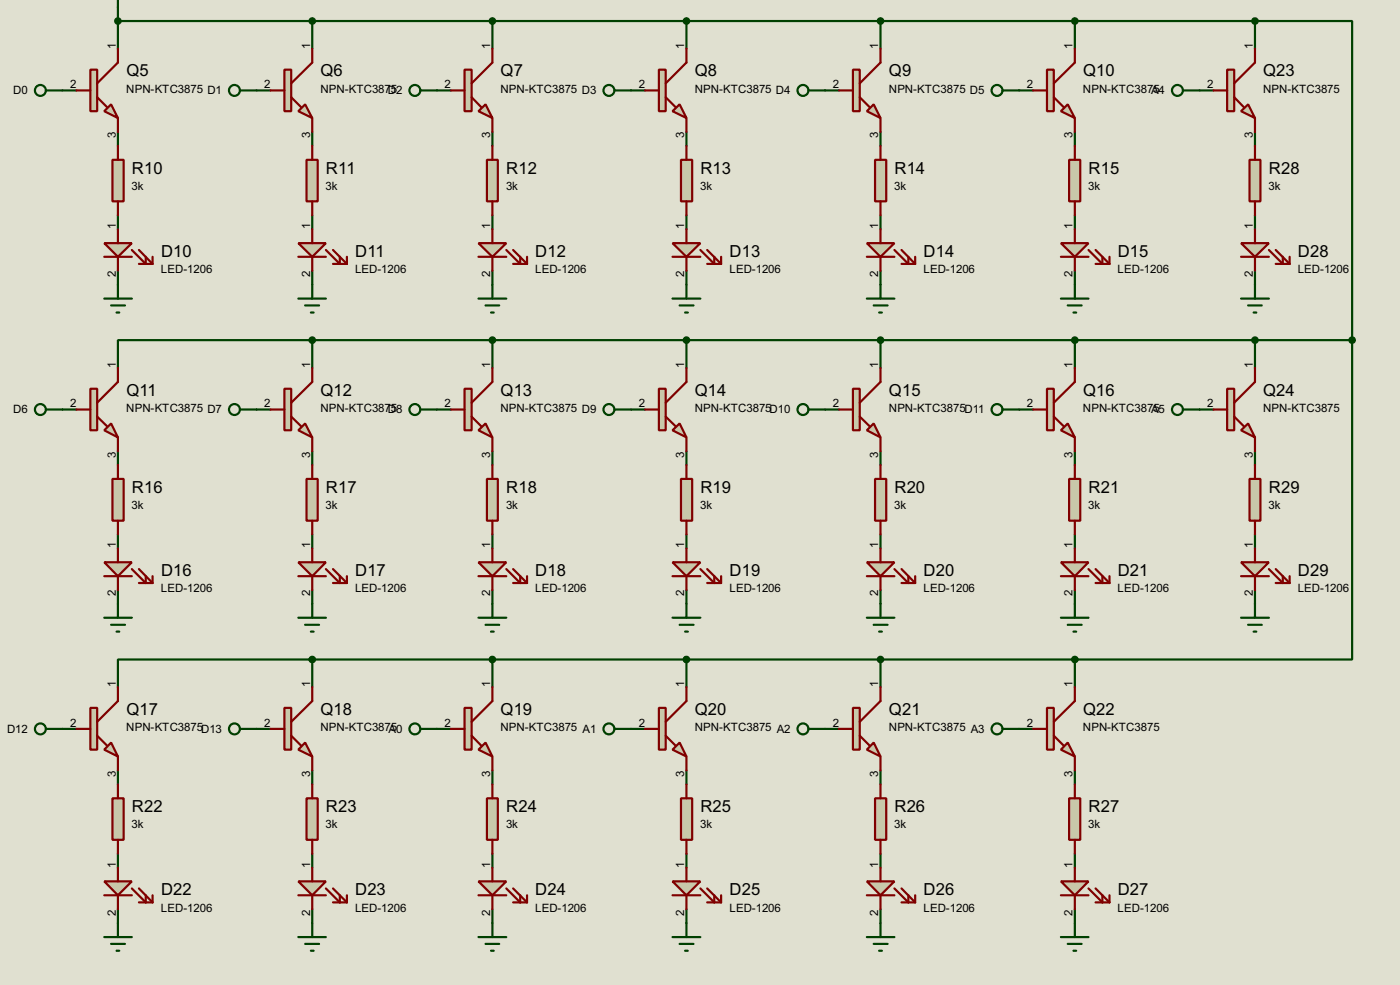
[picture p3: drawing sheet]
<svg xmlns="http://www.w3.org/2000/svg" width="256mm" height="180mm" viewBox="0 0 256 180" stroke-linecap="round" stroke-linejoin="round" font-family="sans-serif">
<path d="M0 0h256.5v180.3h-256.5z" fill="#e0e0d0"/>
<g fill="none" stroke="#004000" stroke-width=".4">
<path d="M11.5 16.6h2.5M21.6 1.3v7.6M21.6 3.9h208.3M47 16.6h2.6M57.2 3.9v5M80.1 16.6h2.5M90.2 3.9v5M115.6 16.6h2.6M125.8 3.9v5M151.2 16.6h2.5M161.3 3.9v5M186.7 16.6h2.6"/>
<path d="M196.9 3.9v5M219.8 16.6h2.5M229.9 3.9h17.8v58.4M229.9 3.9v5M21.6 24.2v2.5M21.6 39.4v2.6M57.2 24.2v2.5M57.2 39.4v2.6M90.2 24.2v2.5M90.2 39.4v2.6M125.8 24.2v2.5M125.8 39.4v2.6"/>
<path d="M161.3 24.2v2.5M161.3 39.4v2.6M196.9 24.2v2.5M196.9 39.4v2.6M229.9 24.2v2.5M229.9 39.4v2.6M21.6 49.6v2.5M57.2 49.6v2.5M90.2 49.6v2.5M125.8 49.6v2.5M161.3 49.6v2.5M196.9 49.6v2.5"/>
<path d="M229.9 49.6v2.5M11.5 75h2.5M47 75h2.6M57.2 62.3h-35.6v5.1M57.2 62.3v5.1M57.2 62.3h190.5M80.1 75h2.5M90.2 62.3v5.1M115.6 75h2.6M125.8 62.3v5.1M151.2 75h2.5M161.3 62.3v5.1"/>
<path d="M186.7 75h2.6M196.9 62.3v5.1M219.8 75h2.5M229.9 62.3v5.1M247.7 62.3v58.4h-50.8M21.6 82.6v2.5M21.6 97.8v2.6M57.2 82.6v2.5M57.2 97.8v2.6M90.2 82.6v2.5M90.2 97.8v2.6M125.8 82.6v2.5"/>
<path d="M125.8 97.8v2.6M161.3 82.6v2.5M161.3 97.8v2.6M196.9 82.6v2.5M196.9 97.8v2.6M229.9 82.6v2.5M229.9 97.8v2.6M21.6 108v2.5M57.2 108v2.5M90.2 108v2.5M125.8 108v2.5M161.3 108v2.5"/>
<path d="M196.9 108v2.5M229.9 108v2.5M11.5 133.4h2.5M47 133.4h2.6M57.2 120.7h-35.6v5.1M57.2 120.7v5.1M57.2 120.7h139.7M80.1 133.4h2.5M90.2 120.7v5.1M115.6 133.4h2.6M125.8 120.7v5.1M151.2 133.4h2.5"/>
<path d="M161.3 120.7v5.1M186.7 133.4h2.6M196.9 120.7v5.1M21.6 141v2.6M21.6 156.3v2.5M57.2 141v2.6M57.2 156.3v2.5M90.2 141v2.6M90.2 156.3v2.5M125.8 141v2.6M125.8 156.3v2.5M161.3 141v2.6"/>
<path d="M161.3 156.3v2.5M196.9 141v2.6M196.9 156.3v2.5M21.6 166.4v2.6M57.2 166.4v2.6M90.2 166.4v2.6M125.8 166.4v2.6M161.3 166.4v2.6M196.9 166.4v2.6"/>
</g>
<path d="M19.1 44.5h5.1l-2.6 2.5z" fill="#c8c8aa" stroke="#800000" stroke-width=".4"/>
<path d="M19.1 47h5.1M21.6 42v2.5M21.6 47v2.6M24.2 45.8l2.5 2.5v-1.3M25.5 45.8l2.5 2.5M25.5 48.3h2.5M28 47v1.3" fill="none" stroke="#800000" stroke-width=".4"/>
<path d="M20.6 29.3h2.1v7.6h-2.1z" fill="#c8c8aa" stroke="#800000" stroke-width=".4"/>
<path d="M21.6 26.7v2.6M21.6 36.9v2.5" fill="none" stroke="#800000" stroke-width=".4"/>
<path d="M19.1 20.4l1.3-1.3 1.2 2.5z" fill="#c8c8aa" stroke="#800000" stroke-width=".4"/>
<path d="M16.6 12.8h1.2v7.6h-1.2z" fill="#c8c8aa" stroke="#800000" stroke-width=".4"/>
<path d="M14 16.6h2.6M17.8 17.8l1.8 1.8M21.6 8.9v2.6l-3.8 3.8M21.6 21.6v2.6" fill="none" stroke="#800000" stroke-width=".4"/>
<g fill="none" stroke="#004000" stroke-width=".4">
<path d="M8.4 16.6h3.1M19.1 54.7h5.1M20.4 55.9h2.5M21.4 57.2h.5M21.6 52.1v2.6"/>
<circle cx="7.4" cy="16.6" r="1"/>
</g>
<path d="M54.7 44.5h5l-2.5 2.5z" fill="#c8c8aa" stroke="#800000" stroke-width=".4"/>
<path d="M54.7 47h5M57.2 42v2.5M57.2 47v2.6M59.7 45.8l2.6 2.5v-1.3M61 45.8l2.6 2.5M61 48.3h2.6M63.6 47v1.3" fill="none" stroke="#800000" stroke-width=".4"/>
<path d="M56.2 29.3h2v7.6h-2z" fill="#c8c8aa" stroke="#800000" stroke-width=".4"/>
<path d="M57.2 26.7v2.6M57.2 36.9v2.5" fill="none" stroke="#800000" stroke-width=".4"/>
<path d="M54.7 20.4l1.2-1.3 1.3 2.5z" fill="#c8c8aa" stroke="#800000" stroke-width=".4"/>
<path d="M52.1 12.8h1.3v7.6h-1.3z" fill="#c8c8aa" stroke="#800000" stroke-width=".4"/>
<path d="M49.6 16.6h2.5M53.4 17.8l1.8 1.8M57.2 8.9v2.6l-3.8 3.8M57.2 21.6v2.6" fill="none" stroke="#800000" stroke-width=".4"/>
<g fill="none" stroke="#004000" stroke-width=".4">
<path d="M44 16.6h3M54.7 54.7h5M55.9 55.9h2.6M57 57.2h.5M57.2 52.1v2.6"/>
<circle cx="42.9" cy="16.6" r="1"/>
</g>
<path d="M87.7 44.5h5.1l-2.6 2.5z" fill="#c8c8aa" stroke="#800000" stroke-width=".4"/>
<path d="M87.7 47h5.1M90.2 42v2.5M90.2 47v2.6M92.8 45.8l2.5 2.5v-1.3M94 45.8l2.6 2.5M94 48.3h2.6M96.6 47v1.3" fill="none" stroke="#800000" stroke-width=".4"/>
<path d="M89.2 29.3h2v7.6h-2z" fill="#c8c8aa" stroke="#800000" stroke-width=".4"/>
<path d="M90.2 26.7v2.6M90.2 36.9v2.5" fill="none" stroke="#800000" stroke-width=".4"/>
<path d="M87.7 20.4l1.3-1.3 1.2 2.5z" fill="#c8c8aa" stroke="#800000" stroke-width=".4"/>
<path d="M85.1 12.8h1.3v7.6h-1.3z" fill="#c8c8aa" stroke="#800000" stroke-width=".4"/>
<path d="M82.6 16.6h2.5M86.4 17.8l1.8 1.8M90.2 8.9v2.6l-3.8 3.8M90.2 21.6v2.6" fill="none" stroke="#800000" stroke-width=".4"/>
<g fill="none" stroke="#004000" stroke-width=".4">
<path d="M77 16.6h3.1M87.7 54.7h5.1M89 55.9h2.5M90 57.2h.5M90.2 52.1v2.6"/>
<circle cx="76" cy="16.6" r="1"/>
</g>
<path d="M123.2 44.5h5.1l-2.5 2.5z" fill="#c8c8aa" stroke="#800000" stroke-width=".4"/>
<path d="M123.2 47h5.1M125.8 42v2.5M125.8 47v2.6M128.3 45.8l2.6 2.5v-1.3M129.6 45.8l2.5 2.5M129.6 48.3h2.5M132.1 47v1.3" fill="none" stroke="#800000" stroke-width=".4"/>
<path d="M124.8 29.3h2v7.6h-2z" fill="#c8c8aa" stroke="#800000" stroke-width=".4"/>
<path d="M125.8 26.7v2.6M125.8 36.9v2.5" fill="none" stroke="#800000" stroke-width=".4"/>
<path d="M123.2 20.4l1.3-1.3 1.3 2.5z" fill="#c8c8aa" stroke="#800000" stroke-width=".4"/>
<path d="M120.7 12.8h1.3v7.6h-1.3z" fill="#c8c8aa" stroke="#800000" stroke-width=".4"/>
<path d="M118.2 16.6h2.5M122 17.8l1.8 1.8M125.8 8.9v2.6l-3.8 3.8M125.8 21.6v2.6" fill="none" stroke="#800000" stroke-width=".4"/>
<g fill="none" stroke="#004000" stroke-width=".4">
<path d="M112.6 16.6h3M123.2 54.7h5.1M124.5 55.9h2.6M125.5 57.2h.5M125.8 52.1v2.6"/>
<circle cx="111.5" cy="16.6" r="1"/>
</g>
<path d="M158.8 44.5h5.1l-2.6 2.5z" fill="#c8c8aa" stroke="#800000" stroke-width=".4"/>
<path d="M158.8 47h5.1M161.3 42v2.5M161.3 47v2.6M163.9 45.8l2.5 2.5v-1.3M165.2 45.8l2.5 2.5M165.2 48.3h2.5M167.7 47v1.3" fill="none" stroke="#800000" stroke-width=".4"/>
<path d="M160.3 29.3h2.1v7.6h-2.1z" fill="#c8c8aa" stroke="#800000" stroke-width=".4"/>
<path d="M161.3 26.7v2.6M161.3 36.9v2.5" fill="none" stroke="#800000" stroke-width=".4"/>
<path d="M158.8 20.4l1.3-1.3 1.2 2.5z" fill="#c8c8aa" stroke="#800000" stroke-width=".4"/>
<path d="M156.3 12.8h1.2v7.6h-1.2z" fill="#c8c8aa" stroke="#800000" stroke-width=".4"/>
<path d="M153.7 16.6h2.6M157.5 17.8l1.8 1.8M161.3 8.9v2.6l-3.8 3.8M161.3 21.6v2.6" fill="none" stroke="#800000" stroke-width=".4"/>
<g fill="none" stroke="#004000" stroke-width=".4">
<path d="M148.1 16.6h3.1M158.8 54.7h5.1M160.1 55.9h2.5M161.1 57.2h.5M161.3 52.1v2.6"/>
<circle cx="147.1" cy="16.6" r="1"/>
</g>
<path d="M194.4 44.5h5l-2.5 2.5z" fill="#c8c8aa" stroke="#800000" stroke-width=".4"/>
<path d="M194.4 47h5M196.9 42v2.5M196.9 47v2.6M199.4 45.8l2.6 2.5v-1.3M200.7 45.8l2.6 2.5M200.7 48.3h2.6M203.3 47v1.3" fill="none" stroke="#800000" stroke-width=".4"/>
<path d="M195.9 29.3h2v7.6h-2z" fill="#c8c8aa" stroke="#800000" stroke-width=".4"/>
<path d="M196.9 26.7v2.6M196.9 36.9v2.5" fill="none" stroke="#800000" stroke-width=".4"/>
<path d="M194.4 20.4l1.2-1.3 1.3 2.5z" fill="#c8c8aa" stroke="#800000" stroke-width=".4"/>
<path d="M191.8 12.8h1.3v7.6h-1.3z" fill="#c8c8aa" stroke="#800000" stroke-width=".4"/>
<path d="M189.3 16.6h2.5M193.1 17.8l1.8 1.8M196.9 8.9v2.6l-3.8 3.8M196.9 21.6v2.6" fill="none" stroke="#800000" stroke-width=".4"/>
<g fill="none" stroke="#004000" stroke-width=".4">
<path d="M183.7 16.6h3M194.4 54.7h5M195.6 55.9h2.6M196.7 57.2h.5M196.9 52.1v2.6"/>
<circle cx="182.6" cy="16.6" r="1"/>
</g>
<path d="M19.1 102.9h5.1l-2.6 2.6z" fill="#c8c8aa" stroke="#800000" stroke-width=".4"/>
<path d="M19.1 105.5h5.1M21.6 100.4v2.5M21.6 105.5v2.5M24.2 104.2l2.5 2.5v-1.2M25.5 104.2l2.5 2.5M25.5 106.7h2.5M28 105.5v1.2" fill="none" stroke="#800000" stroke-width=".4"/>
<path d="M20.6 87.7h2.1v7.6h-2.1z" fill="#c8c8aa" stroke="#800000" stroke-width=".4"/>
<path d="M21.6 85.1v2.6M21.6 95.3v2.5" fill="none" stroke="#800000" stroke-width=".4"/>
<path d="M19.1 78.8l1.3-1.3 1.2 2.6z" fill="#c8c8aa" stroke="#800000" stroke-width=".4"/>
<path d="M16.6 71.2h1.2v7.6h-1.2z" fill="#c8c8aa" stroke="#800000" stroke-width=".4"/>
<path d="M14 75h2.6M17.8 76.3l1.8 1.7M21.6 67.4v2.5l-3.8 3.8M21.6 80.1v2.5" fill="none" stroke="#800000" stroke-width=".4"/>
<g fill="none" stroke="#004000" stroke-width=".4">
<path d="M8.4 75h3.1M19.1 113.1h5.1M20.4 114.4h2.5M21.4 115.6h.5M21.6 110.5v2.6"/>
<circle cx="7.4" cy="75" r="1"/>
</g>
<path d="M54.7 102.9h5l-2.5 2.6z" fill="#c8c8aa" stroke="#800000" stroke-width=".4"/>
<path d="M54.7 105.5h5M57.2 100.4v2.5M57.2 105.5v2.5M59.7 104.2l2.6 2.5v-1.2M61 104.2l2.6 2.5M61 106.7h2.6M63.6 105.5v1.2" fill="none" stroke="#800000" stroke-width=".4"/>
<path d="M56.2 87.7h2v7.6h-2z" fill="#c8c8aa" stroke="#800000" stroke-width=".4"/>
<path d="M57.2 85.1v2.6M57.2 95.3v2.5" fill="none" stroke="#800000" stroke-width=".4"/>
<path d="M54.7 78.8l1.2-1.3 1.3 2.6z" fill="#c8c8aa" stroke="#800000" stroke-width=".4"/>
<path d="M52.1 71.2h1.3v7.6h-1.3z" fill="#c8c8aa" stroke="#800000" stroke-width=".4"/>
<path d="M49.6 75h2.5M53.4 76.3l1.8 1.7M57.2 67.4v2.5l-3.8 3.8M57.2 80.1v2.5" fill="none" stroke="#800000" stroke-width=".4"/>
<g fill="none" stroke="#004000" stroke-width=".4">
<path d="M44 75h3M54.7 113.1h5M55.9 114.4h2.6M57 115.6h.5M57.2 110.5v2.6"/>
<circle cx="42.9" cy="75" r="1"/>
</g>
<path d="M87.7 102.9h5.1l-2.6 2.6z" fill="#c8c8aa" stroke="#800000" stroke-width=".4"/>
<path d="M87.7 105.5h5.1M90.2 100.4v2.5M90.2 105.5v2.5M92.8 104.2l2.5 2.5v-1.2M94 104.2l2.6 2.5M94 106.7h2.6M96.6 105.5v1.2" fill="none" stroke="#800000" stroke-width=".4"/>
<path d="M89.2 87.7h2v7.6h-2z" fill="#c8c8aa" stroke="#800000" stroke-width=".4"/>
<path d="M90.2 85.1v2.6M90.2 95.3v2.5" fill="none" stroke="#800000" stroke-width=".4"/>
<path d="M87.7 78.8l1.3-1.3 1.2 2.6z" fill="#c8c8aa" stroke="#800000" stroke-width=".4"/>
<path d="M85.1 71.2h1.3v7.6h-1.3z" fill="#c8c8aa" stroke="#800000" stroke-width=".4"/>
<path d="M82.6 75h2.5M86.4 76.3l1.8 1.7M90.2 67.4v2.5l-3.8 3.8M90.2 80.1v2.5" fill="none" stroke="#800000" stroke-width=".4"/>
<g fill="none" stroke="#004000" stroke-width=".4">
<path d="M77 75h3.1M87.7 113.1h5.1M89 114.4h2.5M90 115.6h.5M90.2 110.5v2.6"/>
<circle cx="76" cy="75" r="1"/>
</g>
<path d="M123.2 102.9h5.1l-2.5 2.6z" fill="#c8c8aa" stroke="#800000" stroke-width=".4"/>
<path d="M123.2 105.5h5.1M125.8 100.4v2.5M125.8 105.5v2.5M128.3 104.2l2.6 2.5v-1.2M129.6 104.2l2.5 2.5M129.6 106.7h2.5M132.1 105.5v1.2" fill="none" stroke="#800000" stroke-width=".4"/>
<path d="M124.8 87.7h2v7.6h-2z" fill="#c8c8aa" stroke="#800000" stroke-width=".4"/>
<path d="M125.8 85.1v2.6M125.8 95.3v2.5" fill="none" stroke="#800000" stroke-width=".4"/>
<path d="M123.2 78.8l1.3-1.3 1.3 2.6z" fill="#c8c8aa" stroke="#800000" stroke-width=".4"/>
<path d="M120.7 71.2h1.3v7.6h-1.3z" fill="#c8c8aa" stroke="#800000" stroke-width=".4"/>
<path d="M118.2 75h2.5M122 76.3l1.8 1.7M125.8 67.4v2.5l-3.8 3.8M125.8 80.1v2.5" fill="none" stroke="#800000" stroke-width=".4"/>
<g fill="none" stroke="#004000" stroke-width=".4">
<path d="M112.6 75h3M123.2 113.1h5.1M124.5 114.4h2.6M125.5 115.6h.5M125.8 110.5v2.6"/>
<circle cx="111.5" cy="75" r="1"/>
</g>
<path d="M158.8 102.9h5.1l-2.6 2.6z" fill="#c8c8aa" stroke="#800000" stroke-width=".4"/>
<path d="M158.8 105.5h5.1M161.3 100.4v2.5M161.3 105.5v2.5M163.9 104.2l2.5 2.5v-1.2M165.2 104.2l2.5 2.5M165.2 106.7h2.5M167.7 105.5v1.2" fill="none" stroke="#800000" stroke-width=".4"/>
<path d="M160.3 87.7h2.1v7.6h-2.1z" fill="#c8c8aa" stroke="#800000" stroke-width=".4"/>
<path d="M161.3 85.1v2.6M161.3 95.3v2.5" fill="none" stroke="#800000" stroke-width=".4"/>
<path d="M160.1 77.5l1.2 2.6-2.5-1.3z" fill="#c8c8aa" stroke="#800000" stroke-width=".4"/>
<path d="M156.3 71.2h1.2v7.6h-1.2z" fill="#c8c8aa" stroke="#800000" stroke-width=".4"/>
<path d="M153.7 75h2.6M157.5 76.3l1.8 1.7M161.3 67.4v2.5l-3.8 3.8M161.3 80.1v2.5" fill="none" stroke="#800000" stroke-width=".4"/>
<g fill="none" stroke="#004000" stroke-width=".4">
<path d="M148.1 75h3.1M158.8 113.1h5.1M160.1 114.4h2.5M161.1 115.6h.5M161.3 110.5v2.6"/>
<circle cx="147.1" cy="75" r="1"/>
</g>
<path d="M194.4 102.9h5l-2.5 2.6z" fill="#c8c8aa" stroke="#800000" stroke-width=".4"/>
<path d="M194.4 105.5h5M196.9 100.4v2.5M196.9 105.5v2.5M199.4 104.2l2.6 2.5v-1.2M200.7 104.2l2.6 2.5M200.7 106.7h2.6M203.3 105.5v1.2" fill="none" stroke="#800000" stroke-width=".4"/>
<path d="M195.9 87.7h2v7.6h-2z" fill="#c8c8aa" stroke="#800000" stroke-width=".4"/>
<path d="M196.9 85.1v2.6M196.9 95.3v2.5" fill="none" stroke="#800000" stroke-width=".4"/>
<path d="M194.4 78.8l1.2-1.3 1.3 2.6z" fill="#c8c8aa" stroke="#800000" stroke-width=".4"/>
<path d="M191.8 71.2h1.3v7.6h-1.3z" fill="#c8c8aa" stroke="#800000" stroke-width=".4"/>
<path d="M189.3 75h2.5M193.1 76.3l1.8 1.7M196.9 67.4v2.5l-3.8 3.8M196.9 80.1v2.5" fill="none" stroke="#800000" stroke-width=".4"/>
<g fill="none" stroke="#004000" stroke-width=".4">
<path d="M183.7 75h3M194.4 113.1h5M195.6 114.4h2.6M196.7 115.6h.5M196.9 110.5v2.6"/>
<circle cx="182.6" cy="75" r="1"/>
</g>
<path d="M19.1 161.3h5.1l-2.6 2.6z" fill="#c8c8aa" stroke="#800000" stroke-width=".4"/>
<path d="M21.6 158.8v2.5M19.1 163.9h5.1M21.6 163.9v2.5M24.2 162.6l2.5 2.6v-1.3M25.5 162.6l2.5 2.6M25.5 165.2h2.5M28 163.9v1.3" fill="none" stroke="#800000" stroke-width=".4"/>
<path d="M20.6 146.1h2.1v7.6h-2.1z" fill="#c8c8aa" stroke="#800000" stroke-width=".4"/>
<path d="M21.6 143.6v2.5M21.6 153.7v2.6" fill="none" stroke="#800000" stroke-width=".4"/>
<path d="M20.4 135.9l1.2 2.6-2.5-1.3z" fill="#c8c8aa" stroke="#800000" stroke-width=".4"/>
<path d="M16.6 129.6h1.2v7.6h-1.2z" fill="#c8c8aa" stroke="#800000" stroke-width=".4"/>
<path d="M14 133.4h2.6M17.8 134.7l1.8 1.8M21.6 125.8v2.5l-3.8 3.8M21.6 138.5v2.5" fill="none" stroke="#800000" stroke-width=".4"/>
<g fill="none" stroke="#004000" stroke-width=".4">
<path d="M8.4 133.4h3.1M19.1 171.5h5.1M20.4 172.8h2.5M21.4 174h.5M21.6 169v2.5"/>
<circle cx="7.4" cy="133.4" r="1"/>
</g>
<path d="M54.7 161.3h5l-2.5 2.6z" fill="#c8c8aa" stroke="#800000" stroke-width=".4"/>
<path d="M57.2 158.8v2.5M54.7 163.9h5M57.2 163.9v2.5M59.7 162.6l2.6 2.6v-1.3M61 162.6l2.6 2.6M61 165.2h2.6M63.6 163.9v1.3" fill="none" stroke="#800000" stroke-width=".4"/>
<path d="M56.2 146.1h2v7.6h-2z" fill="#c8c8aa" stroke="#800000" stroke-width=".4"/>
<path d="M57.2 143.6v2.5M57.2 153.7v2.6" fill="none" stroke="#800000" stroke-width=".4"/>
<path d="M55.9 135.9l1.3 2.6-2.5-1.3z" fill="#c8c8aa" stroke="#800000" stroke-width=".4"/>
<path d="M52.1 129.6h1.3v7.6h-1.3z" fill="#c8c8aa" stroke="#800000" stroke-width=".4"/>
<path d="M49.6 133.4h2.5M53.4 134.7l1.8 1.8M57.2 125.8v2.5l-3.8 3.8M57.2 138.5v2.5" fill="none" stroke="#800000" stroke-width=".4"/>
<g fill="none" stroke="#004000" stroke-width=".4">
<path d="M44 133.4h3M54.7 171.5h5M55.9 172.8h2.6M57 174h.5M57.2 169v2.5"/>
<circle cx="42.9" cy="133.4" r="1"/>
</g>
<path d="M87.7 161.3h5.1l-2.6 2.6z" fill="#c8c8aa" stroke="#800000" stroke-width=".4"/>
<path d="M90.2 158.8v2.5M87.7 163.9h5.1M90.2 163.9v2.5M92.8 162.6l2.5 2.6v-1.3M94 162.6l2.6 2.6M94 165.2h2.6M96.6 163.9v1.3" fill="none" stroke="#800000" stroke-width=".4"/>
<path d="M89.2 146.1h2v7.6h-2z" fill="#c8c8aa" stroke="#800000" stroke-width=".4"/>
<path d="M90.2 143.6v2.5M90.2 153.7v2.6" fill="none" stroke="#800000" stroke-width=".4"/>
<path d="M87.7 137.2l1.3-1.3 1.2 2.6z" fill="#c8c8aa" stroke="#800000" stroke-width=".4"/>
<path d="M85.1 129.6h1.3v7.6h-1.3z" fill="#c8c8aa" stroke="#800000" stroke-width=".4"/>
<path d="M82.6 133.4h2.5M86.4 134.7l1.8 1.8M90.2 125.8v2.5l-3.8 3.8M90.2 138.5v2.5" fill="none" stroke="#800000" stroke-width=".4"/>
<g fill="none" stroke="#004000" stroke-width=".4">
<path d="M77 133.4h3.1M87.7 171.5h5.1M89 172.8h2.5M90 174h.5M90.2 169v2.5"/>
<circle cx="76" cy="133.4" r="1"/>
</g>
<path d="M123.2 161.3h5.1l-2.5 2.6z" fill="#c8c8aa" stroke="#800000" stroke-width=".4"/>
<path d="M125.8 158.8v2.5M123.2 163.9h5.1M125.8 163.9v2.5M128.3 162.6l2.6 2.6v-1.3M129.6 162.6l2.5 2.6M129.6 165.2h2.5M132.1 163.9v1.3" fill="none" stroke="#800000" stroke-width=".4"/>
<path d="M124.8 146.1h2v7.6h-2z" fill="#c8c8aa" stroke="#800000" stroke-width=".4"/>
<path d="M125.8 143.6v2.5M125.8 153.7v2.6" fill="none" stroke="#800000" stroke-width=".4"/>
<path d="M123.2 137.2l1.3-1.3 1.3 2.6z" fill="#c8c8aa" stroke="#800000" stroke-width=".4"/>
<path d="M120.7 129.6h1.3v7.6h-1.3z" fill="#c8c8aa" stroke="#800000" stroke-width=".4"/>
<path d="M118.2 133.4h2.5M122 134.7l1.8 1.8M125.8 125.8v2.5l-3.8 3.8M125.8 138.5v2.5" fill="none" stroke="#800000" stroke-width=".4"/>
<g fill="none" stroke="#004000" stroke-width=".4">
<path d="M112.6 133.4h3M123.2 171.5h5.1M124.5 172.8h2.6M125.5 174h.5M125.8 169v2.5"/>
<circle cx="111.5" cy="133.4" r="1"/>
</g>
<path d="M158.8 161.3h5.1l-2.6 2.6z" fill="#c8c8aa" stroke="#800000" stroke-width=".4"/>
<path d="M161.3 158.8v2.5M158.8 163.9h5.1M161.3 163.9v2.5M163.9 162.6l2.5 2.6v-1.3M165.2 162.6l2.5 2.6M165.2 165.2h2.5M167.7 163.9v1.3" fill="none" stroke="#800000" stroke-width=".4"/>
<path d="M160.3 146.1h2.1v7.6h-2.1z" fill="#c8c8aa" stroke="#800000" stroke-width=".4"/>
<path d="M161.3 143.6v2.5M161.3 153.7v2.6" fill="none" stroke="#800000" stroke-width=".4"/>
<path d="M160.1 135.9l1.2 2.6-2.5-1.3z" fill="#c8c8aa" stroke="#800000" stroke-width=".4"/>
<path d="M156.3 129.6h1.2v7.6h-1.2z" fill="#c8c8aa" stroke="#800000" stroke-width=".4"/>
<path d="M153.7 133.4h2.6M157.5 134.7l1.8 1.8M161.3 125.8v2.5l-3.8 3.8M161.3 138.5v2.5" fill="none" stroke="#800000" stroke-width=".4"/>
<g fill="none" stroke="#004000" stroke-width=".4">
<path d="M148.1 133.4h3.1M158.8 171.5h5.1M160.1 172.8h2.5M161.1 174h.5M161.3 169v2.5"/>
<circle cx="147.1" cy="133.4" r="1"/>
</g>
<path d="M194.4 161.3h5l-2.5 2.6z" fill="#c8c8aa" stroke="#800000" stroke-width=".4"/>
<path d="M196.9 158.8v2.5M194.4 163.9h5M196.9 163.9v2.5M199.4 162.6l2.6 2.6v-1.3M200.7 162.6l2.6 2.6M200.7 165.2h2.6M203.3 163.9v1.3" fill="none" stroke="#800000" stroke-width=".4"/>
<path d="M195.9 146.1h2v7.6h-2z" fill="#c8c8aa" stroke="#800000" stroke-width=".4"/>
<path d="M196.9 143.6v2.5M196.9 153.7v2.6" fill="none" stroke="#800000" stroke-width=".4"/>
<path d="M195.6 135.9l1.3 2.6-2.5-1.3z" fill="#c8c8aa" stroke="#800000" stroke-width=".4"/>
<path d="M191.8 129.6h1.3v7.6h-1.3z" fill="#c8c8aa" stroke="#800000" stroke-width=".4"/>
<path d="M189.3 133.4h2.5M193.1 134.7l1.8 1.8M196.9 125.8v2.5l-3.8 3.8M196.9 138.5v2.5" fill="none" stroke="#800000" stroke-width=".4"/>
<g fill="none" stroke="#004000" stroke-width=".4">
<path d="M183.7 133.4h3M194.4 171.5h5M195.6 172.8h2.6M196.7 174h.5M196.9 169v2.5"/>
<circle cx="182.6" cy="133.4" r="1"/>
</g>
<path d="M227.4 44.5h5.1l-2.6 2.5z" fill="#c8c8aa" stroke="#800000" stroke-width=".4"/>
<path d="M227.4 47h5.1M229.9 42v2.5M229.9 47v2.6M232.5 45.8l2.5 2.5v-1.3M233.7 45.8l2.6 2.5M233.7 48.3h2.6M236.3 47v1.3" fill="none" stroke="#800000" stroke-width=".4"/>
<path d="M228.9 29.3h2v7.6h-2z" fill="#c8c8aa" stroke="#800000" stroke-width=".4"/>
<path d="M229.9 26.7v2.6M229.9 36.9v2.5" fill="none" stroke="#800000" stroke-width=".4"/>
<path d="M227.4 20.4l1.3-1.3 1.2 2.5z" fill="#c8c8aa" stroke="#800000" stroke-width=".4"/>
<path d="M224.8 12.8h1.3v7.6h-1.3z" fill="#c8c8aa" stroke="#800000" stroke-width=".4"/>
<path d="M222.3 16.6h2.5M226.1 17.8l1.8 1.8M229.9 8.9v2.6l-3.8 3.8M229.9 21.6v2.6" fill="none" stroke="#800000" stroke-width=".4"/>
<g fill="none" stroke="#004000" stroke-width=".4">
<path d="M216.7 16.6h3.1M227.4 54.7h5.1M228.7 55.9h2.5M229.7 57.2h.5M229.9 52.1v2.6"/>
<circle cx="215.7" cy="16.6" r="1"/>
</g>
<path d="M227.4 102.9h5.1l-2.6 2.6z" fill="#c8c8aa" stroke="#800000" stroke-width=".4"/>
<path d="M227.4 105.5h5.1M229.9 100.4v2.5M229.9 105.5v2.5M232.5 104.2l2.5 2.5v-1.2M233.7 104.2l2.6 2.5M233.7 106.7h2.6M236.3 105.5v1.2" fill="none" stroke="#800000" stroke-width=".4"/>
<path d="M228.9 87.7h2v7.6h-2z" fill="#c8c8aa" stroke="#800000" stroke-width=".4"/>
<path d="M229.9 85.1v2.6M229.9 95.3v2.5" fill="none" stroke="#800000" stroke-width=".4"/>
<path d="M227.4 78.8l1.3-1.3 1.2 2.6z" fill="#c8c8aa" stroke="#800000" stroke-width=".4"/>
<path d="M224.8 71.2h1.3v7.6h-1.3z" fill="#c8c8aa" stroke="#800000" stroke-width=".4"/>
<path d="M222.3 75h2.5M226.1 76.3l1.8 1.7M229.9 67.4v2.5l-3.8 3.8M229.9 80.1v2.5" fill="none" stroke="#800000" stroke-width=".4"/>
<g fill="none" stroke="#004000" stroke-width=".4">
<path d="M21.6 -.1v1.4M216.7 75h3.1M227.4 113.1h5.1M228.7 114.4h2.5M229.7 115.6h.5M229.9 110.5v2.6"/>
<circle cx="215.7" cy="75" r="1"/>
</g>
<g fill="#004000" stroke="#004000" stroke-width=".4">
<circle cx="90.2" cy="3.9" r=".5"/>
<circle cx="125.7" cy="3.9" r=".5"/>
<circle cx="57.2" cy="3.9" r=".5"/>
<circle cx="161.3" cy="3.9" r=".5"/>
<circle cx="196.9" cy="3.9" r=".5"/>
<circle cx="57.2" cy="62.3" r=".5"/>
<circle cx="90.2" cy="62.3" r=".5"/>
<circle cx="125.7" cy="62.3" r=".5"/>
<circle cx="161.3" cy="62.3" r=".5"/>
<circle cx="196.9" cy="62.3" r=".5"/>
<circle cx="57.2" cy="120.7" r=".5"/>
<circle cx="90.2" cy="120.7" r=".5"/>
<circle cx="125.7" cy="120.7" r=".5"/>
<circle cx="161.3" cy="120.7" r=".5"/>
<circle cx="196.9" cy="120.7" r=".5"/>
<circle cx="229.9" cy="3.9" r=".5"/>
<circle cx="229.9" cy="62.3" r=".5"/>
<circle cx="247.7" cy="62.3" r=".5"/>
<circle cx="21.6" cy="3.9" r=".5"/>
</g>
<g font-size="3.4">
<text x="23.2" y="14">Q5</text>
<text x="58.7" y="14">Q6</text>
<text x="91.7" y="14">Q7</text>
<text x="127.3" y="14">Q8</text>
<text x="162.9" y="14">Q9</text>
<text x="198.4" y="14">Q10</text>
<text x="231.4" y="14">Q23</text>
<text x="24.2" y="31.8">R10</text>
<text x="59.7" y="31.8">R11</text>
<text x="92.8" y="31.8">R12</text>
<text x="128.3" y="31.8">R13</text>
<text x="163.9" y="31.8">R14</text>
<text x="199.4" y="31.8">R15</text>
<text x="232.5" y="31.8">R28</text>
<text x="29.5" y="47.1">D10</text>
<text x="65.1" y="47.1">D11</text>
<text x="98.1" y="47.1">D12</text>
<text x="133.7" y="47.1">D13</text>
<text x="169.2" y="47.1">D14</text>
<text x="204.8" y="47.1">D15</text>
<text x="237.8" y="47.1">D28</text>
<text x="23.2" y="72.5">Q11</text>
<text x="58.7" y="72.5">Q12</text>
<text x="91.7" y="72.5">Q13</text>
<text x="127.3" y="72.5">Q14</text>
<text x="162.9" y="72.5">Q15</text>
<text x="198.4" y="72.5">Q16</text>
<text x="231.4" y="72.5">Q24</text>
<text x="24.2" y="90.2">R16</text>
<text x="59.7" y="90.2">R17</text>
<text x="92.8" y="90.2">R18</text>
<text x="128.3" y="90.2">R19</text>
<text x="163.9" y="90.2">R20</text>
<text x="199.4" y="90.2">R21</text>
<text x="232.5" y="90.2">R29</text>
<text x="29.5" y="105.5">D16</text>
<text x="65.1" y="105.5">D17</text>
<text x="98.1" y="105.5">D18</text>
<text x="133.7" y="105.5">D19</text>
<text x="169.2" y="105.5">D20</text>
<text x="204.8" y="105.5">D21</text>
<text x="237.8" y="105.5">D29</text>
<text x="23.2" y="130.9">Q17</text>
<text x="58.7" y="130.9">Q18</text>
<text x="91.7" y="130.9">Q19</text>
<text x="127.3" y="130.9">Q20</text>
<text x="162.9" y="130.9">Q21</text>
<text x="198.4" y="130.9">Q22</text>
<text x="24.2" y="148.7">R22</text>
<text x="59.7" y="148.7">R23</text>
<text x="92.8" y="148.7">R24</text>
<text x="128.3" y="148.7">R25</text>
<text x="163.9" y="148.7">R26</text>
<text x="199.4" y="148.7">R27</text>
<text x="29.5" y="163.9">D22</text>
<text x="65.1" y="163.9">D23</text>
<text x="98.1" y="163.9">D24</text>
<text x="133.7" y="163.9">D25</text>
<text x="169.2" y="163.9">D26</text>
<text x="204.8" y="163.9">D27</text>
</g>
<g font-size="2.4">
<text x="21.2" y="8.9" transform="rotate(-90 21.2 8.9)">1</text>
<text x="56.8" y="8.9" transform="rotate(-90 56.8 8.9)">1</text>
<text x="89.8" y="8.9" transform="rotate(-90 89.8 8.9)">1</text>
<text x="125.4" y="8.9" transform="rotate(-90 125.4 8.9)">1</text>
<text x="160.9" y="8.9" transform="rotate(-90 160.9 8.9)">1</text>
<text x="196.5" y="8.9" transform="rotate(-90 196.5 8.9)">1</text>
<text x="229.5" y="8.9" transform="rotate(-90 229.5 8.9)">1</text>
<text x="2.4" y="17.3">D0</text>
<text x="12.9" y="16.2">2</text>
<text x="23.1" y="16.9">NPN-KTC3875 D1</text>
<text x="48.4" y="16.2">2</text>
<text x="58.7" y="16.9">NPN-KTC387D52</text>
<text x="81.5" y="16.2">2</text>
<text x="91.7" y="16.9">NPN-KTC3875 D3</text>
<text x="117" y="16.2">2</text>
<text x="127.3" y="16.9">NPN-KTC3875 D4</text>
<text x="152.6" y="16.2">2</text>
<text x="162.8" y="16.9">NPN-KTC3875 D5</text>
<text x="188.1" y="16.2">2</text>
<text x="198.4" y="16.9">NPN-KTC387A54</text>
<text x="221.2" y="16.2">2</text>
<text x="231.4" y="16.9">NPN-KTC3875</text>
<text x="21.2" y="25.3" transform="rotate(-90 21.2 25.3)">3</text>
<text x="56.8" y="25.3" transform="rotate(-90 56.8 25.3)">3</text>
<text x="89.8" y="25.3" transform="rotate(-90 89.8 25.3)">3</text>
<text x="125.4" y="25.3" transform="rotate(-90 125.4 25.3)">3</text>
<text x="160.9" y="25.3" transform="rotate(-90 160.9 25.3)">3</text>
<text x="196.5" y="25.3" transform="rotate(-90 196.5 25.3)">3</text>
<text x="229.5" y="25.3" transform="rotate(-90 229.5 25.3)">3</text>
<text x="24.1" y="34.7">3k</text>
<text x="59.7" y="34.7">3k</text>
<text x="92.7" y="34.7">3k</text>
<text x="128.3" y="34.7">3k</text>
<text x="163.8" y="34.7">3k</text>
<text x="199.4" y="34.7">3k</text>
<text x="232.4" y="34.7">3k</text>
<text x="21.2" y="42" transform="rotate(-90 21.2 42)">1</text>
<text x="56.8" y="42" transform="rotate(-90 56.8 42)">1</text>
<text x="89.8" y="42" transform="rotate(-90 89.8 42)">1</text>
<text x="125.4" y="42" transform="rotate(-90 125.4 42)">1</text>
<text x="160.9" y="41.9" transform="rotate(-90 160.9 41.9)">1</text>
<text x="196.5" y="42" transform="rotate(-90 196.5 42)">1</text>
<text x="229.5" y="42" transform="rotate(-90 229.5 42)">1</text>
<text x="21.2" y="50.7" transform="rotate(-90 21.2 50.7)">2</text>
<text x="29.5" y="50">LED-1206</text>
<text x="56.8" y="50.7" transform="rotate(-90 56.8 50.7)">2</text>
<text x="65" y="50">LED-1206</text>
<text x="89.8" y="50.7" transform="rotate(-90 89.8 50.7)">2</text>
<text x="98" y="50">LED-1206</text>
<text x="125.4" y="50.7" transform="rotate(-90 125.4 50.7)">2</text>
<text x="133.6" y="50">LED-1206</text>
<text x="160.9" y="50.7" transform="rotate(-90 160.9 50.7)">2</text>
<text x="169.2" y="50">LED-1206</text>
<text x="196.5" y="50.7" transform="rotate(-90 196.5 50.7)">2</text>
<text x="204.7" y="50">LED-1206</text>
<text x="229.5" y="50.7" transform="rotate(-90 229.5 50.7)">2</text>
<text x="237.7" y="50">LED-1206</text>
<text x="21.2" y="67.4" transform="rotate(-90 21.2 67.4)">1</text>
<text x="56.8" y="67.4" transform="rotate(-90 56.8 67.4)">1</text>
<text x="89.8" y="67.4" transform="rotate(-90 89.8 67.4)">1</text>
<text x="125.4" y="67.4" transform="rotate(-90 125.4 67.4)">1</text>
<text x="160.9" y="67.4" transform="rotate(-90 160.9 67.4)">1</text>
<text x="196.5" y="67.4" transform="rotate(-90 196.5 67.4)">1</text>
<text x="229.5" y="67.4" transform="rotate(-90 229.5 67.4)">1</text>
<text x="2.4" y="75.7">D6</text>
<text x="12.9" y="74.6">2</text>
<text x="23.1" y="75.4">NPN-KTC3875 D7</text>
<text x="48.4" y="74.6">2</text>
<text x="58.7" y="75.4">NPN-KTC387D58</text>
<text x="81.5" y="74.6">2</text>
<text x="91.7" y="75.4">NPN-KTC3875 D9</text>
<text x="117" y="74.6">2</text>
<text x="127.3" y="75.4">NPN-KTC3875D10</text>
<text x="152.6" y="74.6">2</text>
<text x="162.8" y="75.4">NPN-KTC3875D11</text>
<text x="188.1" y="74.6">2</text>
<text x="198.4" y="75.4">NPN-KTC387A55</text>
<text x="221.2" y="74.6">2</text>
<text x="231.4" y="75.4">NPN-KTC3875</text>
<text x="21.2" y="83.8" transform="rotate(-90 21.2 83.8)">3</text>
<text x="56.8" y="83.7" transform="rotate(-90 56.8 83.7)">3</text>
<text x="89.8" y="83.8" transform="rotate(-90 89.8 83.8)">3</text>
<text x="125.4" y="83.8" transform="rotate(-90 125.4 83.8)">3</text>
<text x="160.9" y="83.8" transform="rotate(-90 160.9 83.8)">3</text>
<text x="196.5" y="83.8" transform="rotate(-90 196.5 83.8)">3</text>
<text x="229.5" y="83.8" transform="rotate(-90 229.5 83.8)">3</text>
<text x="24.1" y="93.2">3k</text>
<text x="59.7" y="93.2">3k</text>
<text x="92.7" y="93.2">3k</text>
<text x="128.3" y="93.2">3k</text>
<text x="163.8" y="93.2">3k</text>
<text x="199.4" y="93.2">3k</text>
<text x="232.4" y="93.2">3k</text>
<text x="21.2" y="100.4" transform="rotate(-90 21.2 100.4)">1</text>
<text x="56.8" y="100.4" transform="rotate(-90 56.8 100.4)">1</text>
<text x="89.8" y="100.3" transform="rotate(-90 89.8 100.3)">1</text>
<text x="125.4" y="100.4" transform="rotate(-90 125.4 100.4)">1</text>
<text x="160.9" y="100.4" transform="rotate(-90 160.9 100.4)">1</text>
<text x="196.5" y="100.4" transform="rotate(-90 196.5 100.4)">1</text>
<text x="229.5" y="100.4" transform="rotate(-90 229.5 100.4)">1</text>
<text x="21.2" y="109.2" transform="rotate(-90 21.2 109.2)">2</text>
<text x="29.5" y="108.4">LED-1206</text>
<text x="56.8" y="109.2" transform="rotate(-90 56.8 109.2)">2</text>
<text x="65" y="108.4">LED-1206</text>
<text x="89.8" y="109.1" transform="rotate(-90 89.8 109.1)">2</text>
<text x="98" y="108.4">LED-1206</text>
<text x="125.4" y="109.2" transform="rotate(-90 125.4 109.2)">2</text>
<text x="133.6" y="108.4">LED-1206</text>
<text x="160.9" y="109.2" transform="rotate(-90 160.9 109.2)">2</text>
<text x="169.2" y="108.4">LED-1206</text>
<text x="196.5" y="109.2" transform="rotate(-90 196.5 109.2)">2</text>
<text x="204.7" y="108.4">LED-1206</text>
<text x="229.5" y="109.2" transform="rotate(-90 229.5 109.2)">2</text>
<text x="237.7" y="108.4">LED-1206</text>
<text x="21.2" y="125.8" transform="rotate(-90 21.2 125.8)">1</text>
<text x="56.8" y="125.8" transform="rotate(-90 56.8 125.8)">1</text>
<text x="89.8" y="125.7" transform="rotate(-90 89.8 125.7)">1</text>
<text x="125.4" y="125.8" transform="rotate(-90 125.4 125.8)">1</text>
<text x="160.9" y="125.8" transform="rotate(-90 160.9 125.8)">1</text>
<text x="196.5" y="125.8" transform="rotate(-90 196.5 125.8)">1</text>
<text x="1.3" y="134.1">D12</text>
<text x="12.9" y="133">2</text>
<text x="23.1" y="133.8">NPN-KTC3875D13</text>
<text x="48.4" y="133">2</text>
<text x="58.7" y="133.8">NPN-KTC387A50</text>
<text x="81.5" y="133">2</text>
<text x="91.7" y="133.8">NPN-KTC3875 A1</text>
<text x="117" y="133">2</text>
<text x="127.3" y="133.8">NPN-KTC3875 A2</text>
<text x="152.6" y="133">2</text>
<text x="162.8" y="133.8">NPN-KTC3875 A3</text>
<text x="188.1" y="133">2</text>
<text x="198.4" y="133.8">NPN-KTC3875</text>
<text x="21.2" y="142.2" transform="rotate(-90 21.2 142.2)">3</text>
<text x="56.8" y="142.1" transform="rotate(-90 56.8 142.1)">3</text>
<text x="89.8" y="142.2" transform="rotate(-90 89.8 142.2)">3</text>
<text x="125.4" y="142.2" transform="rotate(-90 125.4 142.2)">3</text>
<text x="160.9" y="142.2" transform="rotate(-90 160.9 142.2)">3</text>
<text x="196.5" y="142.2" transform="rotate(-90 196.5 142.2)">3</text>
<text x="24.1" y="151.6">3k</text>
<text x="59.7" y="151.6">3k</text>
<text x="92.7" y="151.6">3k</text>
<text x="128.3" y="151.6">3k</text>
<text x="163.8" y="151.6">3k</text>
<text x="199.4" y="151.6">3k</text>
<text x="21.2" y="158.8" transform="rotate(-90 21.2 158.8)">1</text>
<text x="56.8" y="158.8" transform="rotate(-90 56.8 158.8)">1</text>
<text x="89.8" y="158.8" transform="rotate(-90 89.8 158.8)">1</text>
<text x="125.4" y="158.8" transform="rotate(-90 125.4 158.8)">1</text>
<text x="160.9" y="158.8" transform="rotate(-90 160.9 158.8)">1</text>
<text x="196.5" y="158.8" transform="rotate(-90 196.5 158.8)">1</text>
<text x="21.2" y="167.5" transform="rotate(-90 21.2 167.5)">2</text>
<text x="29.5" y="166.9">LED-1206</text>
<text x="56.8" y="167.5" transform="rotate(-90 56.8 167.5)">2</text>
<text x="65" y="166.9">LED-1206</text>
<text x="89.8" y="167.6" transform="rotate(-90 89.8 167.6)">2</text>
<text x="98" y="166.9">LED-1206</text>
<text x="125.4" y="167.6" transform="rotate(-90 125.4 167.6)">2</text>
<text x="133.6" y="166.9">LED-1206</text>
<text x="160.9" y="167.6" transform="rotate(-90 160.9 167.6)">2</text>
<text x="169.2" y="166.9">LED-1206</text>
<text x="196.5" y="167.6" transform="rotate(-90 196.5 167.6)">2</text>
<text x="204.7" y="166.9">LED-1206</text>
</g>
</svg>
